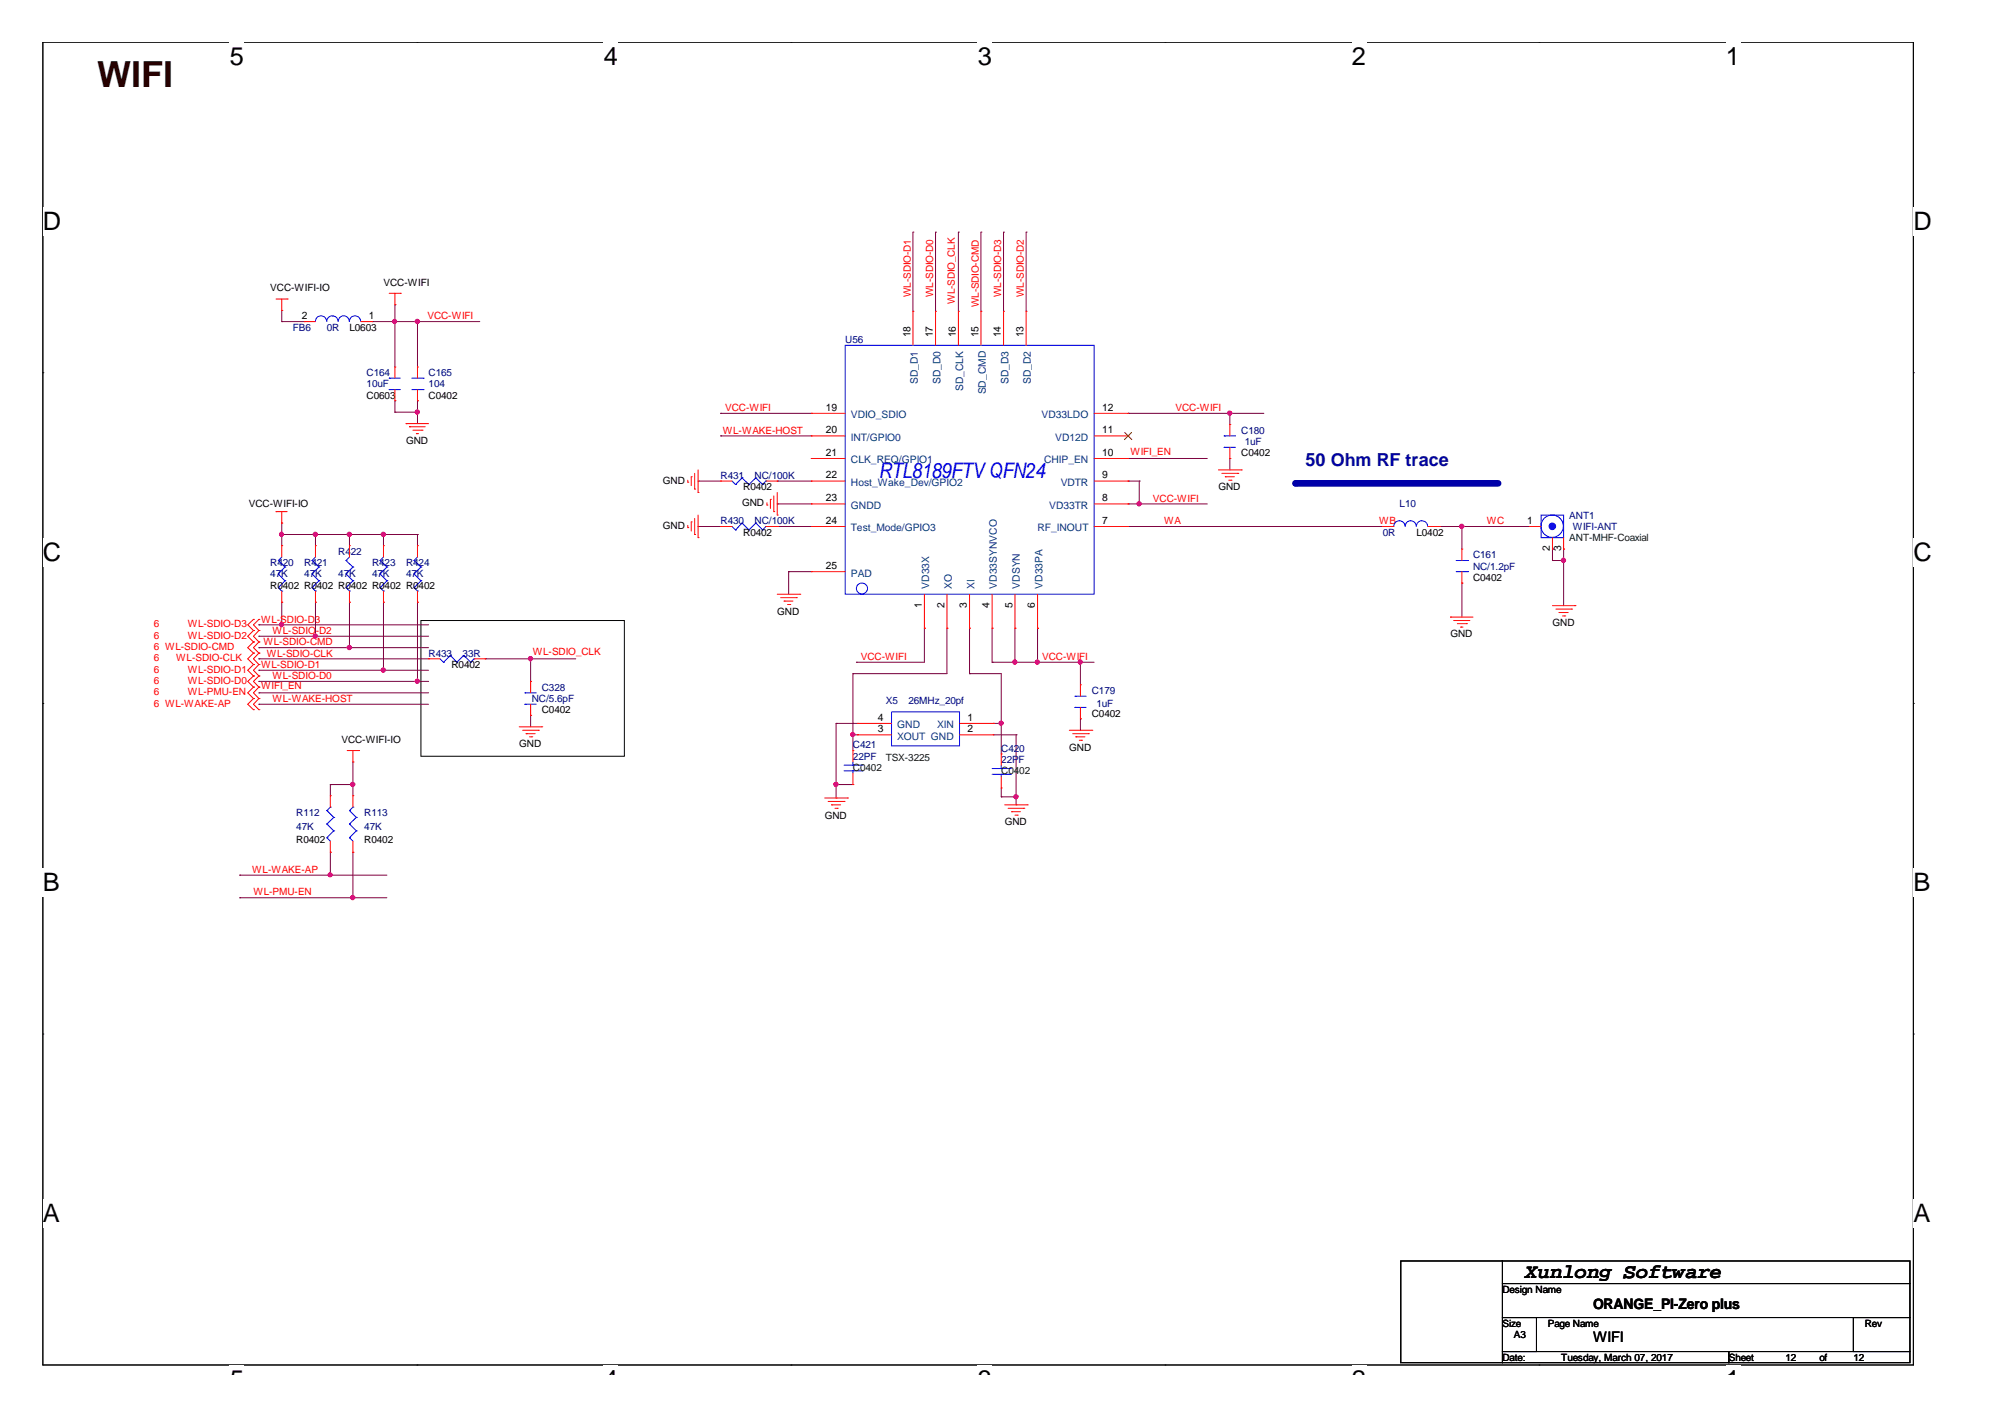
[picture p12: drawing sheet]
<svg xmlns="http://www.w3.org/2000/svg" width="297mm" height="210mm" viewBox="0 0 297 210" stroke-linecap="round" stroke-linejoin="round" font-family="sans-serif">
<path d="M6.3 6.2h277.2v196h-277.2z" fill="none" stroke="#000" stroke-width=".15"/>
<g fill="#fff">
<path d="M34 6.2h2.2v4.3h-2.2z"/>
<path d="M34 202.2h2.2v1.4h-2.2z"/>
</g>
<path d="M61.8 6.2h.1M61.8 202.2h.1" fill="none" stroke="#000" stroke-width=".15"/>
<g fill="#fff">
<path d="M89.5 6.2h2.1v4.3h-2.1z"/>
<path d="M89.5 202.2h2.1v1.4h-2.1z"/>
</g>
<path d="M117.2 6.2h.1M117.2 202.2h.1" fill="none" stroke="#000" stroke-width=".15"/>
<g fill="#fff">
<path d="M144.9 6.2h2.1v4.3h-2.1z"/>
<path d="M144.9 202.2h2.1v1.4h-2.1z"/>
</g>
<path d="M172.6 6.2h.1M172.6 202.2h.1" fill="none" stroke="#000" stroke-width=".15"/>
<g fill="#fff">
<path d="M200.3 6.2h2.1v4.3h-2.1z"/>
<path d="M200.3 202.2h2.1v1.4h-2.1z"/>
</g>
<path d="M228 6.2h.1M228 202.2h.1" fill="none" stroke="#000" stroke-width=".15"/>
<g fill="#fff">
<path d="M255.7 6.2h2.1v4.3h-2.1z"/>
<path d="M255.7 202.2h2.1v1.4h-2.1z"/>
<path d="M6.3 30.7h2.8v4.2h-2.8z"/>
<path d="M283.5 30.7h2.7v4.2h-2.7z"/>
<path d="M6.3 79.7h2.8v4.2h-2.8z"/>
<path d="M283.5 79.7h2.7v4.2h-2.7z"/>
</g>
<path d="M6.3 55.2h.1M283.5 55.2h.1" fill="none" stroke="#000" stroke-width=".15"/>
<g fill="#fff">
<path d="M6.3 128.7h2.6v4.2h-2.6z"/>
<path d="M283.5 128.7h2.5v4.2h-2.5z"/>
</g>
<path d="M6.3 104.2h.1M283.5 104.2h.1" fill="none" stroke="#000" stroke-width=".15"/>
<g fill="#fff">
<path d="M6.3 177.6h2.6v4.3h-2.6z"/>
<path d="M283.5 177.6h2.5v4.3h-2.5z"/>
</g>
<path d="M6.3 153.2h.1M283.5 153.2h.1" fill="none" stroke="#000" stroke-width=".15"/>
<path d="M191.9 71.6h30.1" fill="none" stroke="#0000a0" stroke-width=".97"/>
<circle cx="191.9" cy="71.6" r=".49" fill="#0000a0"/>
<path d="M62.4 91.9h30.1v20.1h-30.1zM207.5 186.8h15.1v15.1h-15.1zM222.6 186.8h60.4v3.3h-60.4zM222.6 190.1h60.4v5.1h-60.4zM222.6 195.2h5v5h-5zM274.6 195.2h8.4v5h-8.4zM222.6 200.2h33.5v1.7h-33.5zM256.1 200.2h26.9v1.7h-26.9z" fill="none" stroke="#000" stroke-width=".15"/>
<g fill="none" stroke="#800040" stroke-width=".15">
<path d="M135.3 34.4h.1M135.3 34.4v11.7M138.6 34.4h.1M138.6 34.4v11.7M142 34.4h.1M142 34.4v11.7M145.3 34.4h.1M145.3 34.4v11.7M148.7 34.4h.1M148.7 34.4v11.7M152 34.4h.1M152 34.4v11.7"/>
<path d="M41.7 46h.1M41.7 47.6h.1M41.7 46v1.6M41.7 47.6h3.4M55.1 47.6h.1M55.1 47.6h16M58.5 59.4h.1M58.5 47.6h.1M58.5 45.1h.1M58.5 45.1v9.3M58.5 59.4v1.7M61.8 47.6h.1"/>
<path d="M61.8 59.4h.1M61.8 47.6v6.8M61.8 59.4v3.4M41.7 77.5h.1M41.7 79.2h.1M41.7 77.5v3.3M41.7 79.2h20.1M46.7 79.2h.1M46.7 79.2v1.6M51.8 79.2h.1M51.8 79.2v1.6M56.8 79.2h.1"/>
<path d="M56.8 79.2v1.6M58.5 61.1h.1M58.5 61.1h3.3M61.8 61.1h.1M61.8 79.2h.1M61.8 79.2v1.6M103.4 78h.1M103.4 71.3h.1M103.4 71.3h3.4M103.4 78h3.4M106.8 61.2h.1M106.8 64.6h.1"/>
<path d="M106.8 61.2h13.4M106.8 64.6h13.4M115.1 78h.1M115.1 71.3h.1M115.1 74.6h.1M115.1 74.6h5.1M115.1 71.3h5.1M115.1 78h5.1M167.1 67.9h.1M167.1 71.3h.1M167.1 74.6h.1M167.1 61.2h.1"/>
<path d="M167.1 61.2h20.1M167.1 67.9h11.8M167.1 74.6h11.8M167.1 71.3h1.7M167.1 78h37.8M168.8 74.6h.1M168.8 71.3h.1M168.8 71.3v3.3M182.2 61.2h.1M182.2 67.9h.1M182.2 61.2v1.7M182.2 67.9v1.7"/>
<path d="M204.9 78h.1M213.2 78h.1M213.2 78h13.4M216.6 78h.1M216.6 78v3.3M38.4 97.6h.1M38.4 92.6h.1M38.4 94.2h.1M38.4 95.9h.1M38.4 99.3h.1M38.4 97.6h25.1M38.4 94.2h25.1"/>
<path d="M38.4 92.6h25.1M38.4 99.3h25.1M38.4 95.9h25.1M41.7 92.6h.1M41.7 89.2h.1M41.7 89.2v3.4M46.7 94.2h.1M46.7 89.2h.1M46.7 89.2v5M51.8 95.9h.1M51.8 89.2h.1M51.8 89.2v6.7"/>
<path d="M56.8 99.3h.1M56.8 89.2h.1M56.8 89.2v10.1M61.8 89.2h.1M61.8 89.2v11.7M71.9 97.6h.1M71.9 97.6h13.4M78.6 97.6h.1M78.6 97.6v3.3M116.8 84.7h.1M116.8 84.7h3.4M116.8 84.7v3.3"/>
<path d="M126.4 99.8h.1M126.4 99.8v11.4M126.9 98.1h.1M136.9 93.1h.1M136.9 93.1v5h-10M140.3 93.1h.1M140.3 93.1v6.7h-13.9M143.6 93.1h.1M143.6 99.8h.1M143.6 93.1v6.7M143.6 99.8h4.7v11.9M147 93.1h.1"/>
<path d="M147 98.1h.1M147 98.1h15.1M147 93.1v5M150.4 93.1h.1M150.4 98.1h.1M150.4 93.1v5M153.7 93.1h.1M153.7 98.1h.1M153.7 93.1v5M160.1 98.1h.1M160.1 98.1v3.3M216.6 86.4h.1"/>
<path d="M216.6 86.4v5M230 81.3h.1M230 83h.1M230 81.3v1.7M230 83h1.6M231.6 83h.1M231.6 81.3h.1M231.6 81.3v8.4M38.4 100.9h.1M38.4 102.6h.1M38.4 104.3h.1M38.4 100.9h25.1"/>
<path d="M38.4 102.6h25.1M38.4 104.3h25.1M48.9 116.2h.1M48.9 116.2v1.7M48.9 116.2h3.4M52.3 116.2h.1M52.3 112.9h.1M52.3 112.9v5M61.8 100.9h.1M78.6 106h.1M78.6 106v1.7M123.9 107.2h.1"/>
<path d="M123.9 116.2h.1M123.9 118.2h.1M123.9 116.2h2.5M123.9 107.2h3.1M123.9 107.2v11M126.4 108.9h.1M126.4 108.9h.6M147.2 107.2h.1M147.2 107.2h1.1M147.2 108.9h3.3M148.3 107.2h.1M148.3 118h.1"/>
<path d="M148.3 116.7v1.3M148.3 118h2.2M150.5 118h.1M150.5 108.9h.1M150.5 119.2h.1M150.5 108.9v10.3M160.1 106.5h.1M160.1 106.5v1.7M35.5 133h.1M35.5 129.6h.1M35.5 133h21.8M35.5 129.6h21.8"/>
<path d="M48.9 126.3h.1M48.9 129.6h.1M48.9 126.3v3.3M52.3 126.3h.1M52.3 133h.1M52.3 126.3v6.7"/>
</g>
<g fill="#f0f" stroke="#f0f" stroke-width=".15">
<circle cx="58.5" cy="47.6" r=".31"/>
<circle cx="61.8" cy="47.6" r=".32"/>
<circle cx="61.8" cy="61" r=".32"/>
<circle cx="52.3" cy="133" r=".32"/>
<circle cx="52.3" cy="116.2" r=".32"/>
<circle cx="48.9" cy="129.6" r=".31"/>
<circle cx="160" cy="98.1" r=".32"/>
<circle cx="168.8" cy="74.6" r=".32"/>
<circle cx="150.3" cy="98.1" r=".32"/>
<circle cx="148.3" cy="107.1" r=".32"/>
<circle cx="126.4" cy="108.8" r=".31"/>
<circle cx="153.7" cy="98.1" r=".32"/>
<circle cx="182.2" cy="61.2" r=".32"/>
<circle cx="216.6" cy="78" r=".32"/>
<circle cx="231.6" cy="83" r=".32"/>
<circle cx="41.7" cy="92.5" r=".31"/>
<circle cx="46.7" cy="94.2" r=".32"/>
<circle cx="51.7" cy="95.9" r=".32"/>
<circle cx="56.8" cy="99.3" r=".32"/>
<circle cx="61.8" cy="100.9" r=".32"/>
<circle cx="41.7" cy="79.2" r=".31"/>
<circle cx="46.7" cy="79.2" r=".32"/>
<circle cx="51.7" cy="79.2" r=".32"/>
<circle cx="56.8" cy="79.2" r=".32"/>
<circle cx="150.5" cy="118" r=".32"/>
<circle cx="123.8" cy="116.2" r=".32"/>
<circle cx="78.6" cy="97.6" r=".32"/>
</g>
<g fill="none" stroke="#f00" stroke-width=".15">
<path d="M40.9 44.3h1.6M41.7 46h.1M41.7 44.3v1.7M42.5 44.3h.1M45.1 47.6h.1M45.1 47.6h1.6M53.5 47.6h1.6M55.1 47.6h.1M57.7 43.4h1.6M58.5 45.1h.1M58.5 54.4h.1M58.5 59.4h.1"/>
<path d="M58.5 43.4v1.7M58.5 54.4v1.6M58.5 57.7v1.7M59.3 43.4h.1M61.8 59.4h.1M61.8 54.4h.1M61.8 54.4v1.6M61.8 57.7v1.7M135.3 46.1h.1M135.3 46.1v5.1M138.6 46.1h.1M138.6 46.1v5.1"/>
<path d="M142 46.1h.1M142 46.1v5.1M145.3 46.1h.1M145.3 46.1v5.1M148.7 46.1h.1M148.7 46.1v5.1M152 46.1h.1M152 46.1v5.1M40.9 75.8h.1M40.9 75.8h1.6M41.7 77.5h.1M41.7 75.8v1.7"/>
<path d="M60.2 62.8h.1M60.2 62.8h3.3M60.7 63.2h.1M60.7 63.2h2.3M61.2 63.7h1.3M61.7 64.2h.1M61.7 64.2h.3M62.5 63.7h.1M101.9 78.2h.1M101.9 71.4h.1M101.9 71.1v.3M101.9 77.8v.4"/>
<path d="M102.4 77.3h.1M102.4 70.6h.1M102.4 70.6v1.3M102.4 77.3v1.4M102.9 79.2h.1M102.9 72.4h.1M102.9 70.1v2.3M102.9 76.8v2.4M103.4 79.6h.1M103.4 73h.1M103.4 69.6v3.4M103.4 76.3v3.3"/>
<path d="M106.8 78h.1M106.8 71.3h.1M106.8 78h1.7M106.8 71.3h1.7M113.5 78h1.6M113.5 71.3h1.6M113.6 74.8h.1M113.6 74.5v.3M114.1 74h.1M114.1 74v1.3M114.6 75.8h.1M114.6 73.5v2.3"/>
<path d="M115.1 76.3h.1M115.1 78h.1M115.1 71.3h.1M115.1 73v3.3M120.2 67.9h.1M120.2 61.2h.1M120.2 64.6h.1M120.2 74.6h.1M120.2 78h.1M120.2 71.3h.1M120.2 78h5M120.2 67.9h5"/>
<path d="M120.2 61.2h5M120.2 64.6h5M120.2 74.6h5M120.2 71.3h5M162.1 78h5M162.1 67.9h5M162.1 61.2h5M162.1 64.6h5M162.1 74.6h5M162.1 71.3h5M167.1 71.3h.1M167.1 74.6h.1"/>
<path d="M167.1 78h.1M167.1 67.9h.1M167.1 64.6h.1M167.1 61.2h.1M180.5 69.6h3.4M181 70.1h2.4M181.5 70.6h.1M181.5 70.6h1.4M182 71.1h.4M182.2 62.9h.1M182.2 67.9h.1M182.2 62.9v1.7"/>
<path d="M182.2 66.3v1.6M182.4 71.1h.1M183.4 70.1h.1M183.9 69.6h.1M204.9 78h.1M204.9 78h1.6M211.5 78h1.7M213.2 78h.1M226.6 78h.1M226.6 78h1.7M230 79.6v1.7M231.6 79.6v1.7"/>
<path d="M37.5 91.8h.1M37.5 93.4h.1M37.5 95.1h.1M37.5 96.7h.1M37.5 98.4h.1M37.5 91.8l-.8 .8 .8 .8M37.5 93.4l-.8 .8 .8 .9M37.5 95.1l-.8 .8 .8 .8M37.5 96.7l-.8 .9 .8 .8M37.5 98.4l-.8 .9 .8 .8M38.4 91.8h.1M38.4 93.4h.1"/>
<path d="M38.4 95.1h.1M38.4 96.7h.1M38.4 98.4h.1M38.4 91.8l-.9 .8 .9 .8M38.4 93.4l-.9 .8 .9 .9M38.4 95.1l-.9 .8 .9 .8M38.4 96.7l-.9 .9 .9 .8M38.4 98.4l-.9 .9 .9 .8M41.7 80.8h.1M41.7 89.2h.1M41.7 80.8v1.7M41.7 87.6v1.6"/>
<path d="M46.7 80.8h.1M46.7 89.2h.1M46.7 80.8v1.7M46.7 87.6v1.6M51.8 80.8h.1M51.8 89.2h.1M51.8 80.8v1.7M51.8 87.6v1.6M56.8 80.8h.1M56.8 89.2h.1M56.8 80.8v1.7M56.8 87.6v1.6"/>
<path d="M61.8 80.8h.1M61.8 89.2h.1M61.8 80.8v1.7M61.8 87.6v1.6M63.5 97.6h.1M63.5 97.6h1.7M70.2 97.6h1.7M71.9 97.6h.1M115.1 88h3.4M115.7 88.5h2.3M116.2 89h.1M116.2 89h1.3"/>
<path d="M116.7 89.5h.3M117 89.5h.1M118 88.5h.1M118.5 88h.1M120.2 84.7h.1M120.2 84.7h5M136.9 93.1h.1M136.9 88v5.1M140.3 93.1h.1M140.3 88v5.1M143.6 93.1h.1M143.6 88v5.1"/>
<path d="M147 93.1h.1M147 88v5.1M150.4 93.1h.1M150.4 88v5.1M153.7 93.1h.1M153.7 88v5.1M214.9 91.4h.1M214.9 91.4h3.3M215.4 91.9h.1M215.4 91.9h2.4M215.9 92.4h1.4M216.4 92.9h.1"/>
<path d="M216.4 92.9h.3M216.6 86.4h.1M216.6 81.3h.1M216.6 81.3v1.7M216.6 84.7v1.7M217.3 92.4h.1M230 81.3h.1M230 89.7h3.3M230.5 90.2h2.3M231 90.7h.1M231 90.7h1.3M231.5 91.2h.3"/>
<path d="M231.6 81.3h.1M231.8 91.2h.1M232.8 90.2h.1M233.3 89.7h.1M37.5 101.8h.1M37.5 103.5h.1M37.5 105.1h.1M37.5 100.1h.1M37.5 101.8l-.8 .8 .8 .9M37.5 103.5l-.8 .8 .8 .8M37.5 100.1l-.8 .8 .8 .9M38.4 101.8h.1"/>
<path d="M38.4 103.5h.1M38.4 105.1h.1M38.4 100.1h.1M38.4 101.8l-.9 .8 .9 .9M38.4 103.5l-.9 .8 .9 .8M38.4 100.1l-.9 .8 .9 .9M48.9 117.9h.1M48.9 117.9v1.7M51.4 111.2h1.7M52.3 112.9h.1M52.3 117.9h.1M52.3 111.2v1.7"/>
<path d="M52.3 117.9v1.7M53.1 111.2h.1M76.9 107.7h3.4M77.4 108.2h2.4M77.9 108.7h.1M77.9 108.7h1.4M78.4 109.1h.4M78.6 100.9h.1M78.6 106h.1M78.6 100.9v1.7M78.6 104.3v1.7M78.8 109.1h.1"/>
<path d="M79.8 108.2h.1M80.3 107.7h.1M122.2 118.2h3.4M122.7 118.7h2.4M123.2 119.2h.1M123.2 119.2h1.3M123.7 119.7h.3M124 119.7h.1M125.1 118.7h.1M125.6 118.2h.1M126.4 116.2h.1M126.4 111.2h.1"/>
<path d="M126.4 111.2v1.7M126.4 114.5v1.7M127 108.9h.1M127 107.2h.1M127 107.2h5.1M127 108.9h5.1M142.2 107.2h5M142.2 108.9h5M147.2 107.2h.1M147.2 108.9h.1M148.3 116.7h.1M148.3 111.7h.1"/>
<path d="M148.3 111.7v1.6M148.3 115v1.7M148.8 119.2h3.4M149.4 119.7h2.3M151.7 119.7h.1M152.2 119.2h.1M158.4 108.2h3.4M158.9 108.7h2.3M159.4 109.1h.1M159.4 109.1h1.3M159.9 109.7h.3M160.1 101.4h.1"/>
<path d="M160.1 106.5h.1M160.1 101.4v1.7M160.1 104.8v1.7M160.2 109.7h.1M161.2 108.7h.1M161.8 108.2h.1M48.9 126.3h.1M48.9 124.6v1.7M52.3 126.3h.1M52.3 124.6v1.7M149.9 120.2h.1M149.9 120.2h1.3"/>
<path d="M150.4 120.7h.3M150.7 120.7h.1"/>
</g>
<g fill="none" stroke="#00f" stroke-width=".15">
<path d="M46.7 47.6a.83 .83 0 0 1 .9-.8 .83 .83 0 0 1 .8 .8M48.4 47.6a.83 .83 0 0 1 .9-.8 .83 .83 0 0 1 .8 .8M50.1 47.6a.8 .8 0 0 1 .8-.8 .8 .8 0 0 1 .8 .8M51.8 47.6a.83 .83 0 0 1 .8-.8 .83 .83 0 0 1 .8 .8M57.7 56h.1M57.7 57.7h.1M57.7 57.7h1.6M57.7 56h1.6M61 57.7h1.7M61 56h1.7M62.7 57.7h.1M62.7 56h.1"/>
<path d="M125.2 51.2h36.9v36.8h-36.9zM108.5 78l.5 .5M108.5 71.3l.5 .5M109 78.5h.1M109 71.8h.1M109.9 77.5h.1M109.9 70.8h.1M109.9 77.5l-.9 1M109.9 77.5l1.1 1M109.9 70.8l-.9 1M109.9 70.8l1.1 1M111 78.5h.1"/>
<path d="M111 71.8h.1M112 77.5h.1M112 70.8h.1M112 77.5l-1 1M112 77.5l1 1M112 70.8l-1 1M112 70.8l1 1M113 78.5h.1M113 71.8h.1M113.5 78h.1M113.5 71.3h.1M113.5 78l-.5 .5"/>
<path d="M113.5 71.3l-.5 .5M181.4 64.6h.1M181.4 66.3h.1M181.4 64.6h1.6M181.4 66.3h1.6M206.5 77.9a.83 .83 0 0 1 .8-.8 .83 .83 0 0 1 .9 .8M208.2 77.9a.8 .8 0 0 1 .8-.8 .8 .8 0 0 1 .8 .8M209.8 77.9a.83 .83 0 0 1 .9-.8 .83 .83 0 0 1 .8 .8M228.3 76.3h3.3v3.3h-3.3zM41.2 83h.1M41.2 85h.1M41.2 87.1h.1"/>
<path d="M41.2 83l1 1M41.2 85l1 1M41.2 87.1l.5 .5M41.7 87.6h.1M41.7 82.5l-.5 .5M42.2 84h.1M42.2 86h.1M42.2 84l-1 1M42.2 86l-1 1.1M46.2 83h.1M46.2 85h.1M46.2 87.1h.1"/>
<path d="M46.2 83l1 1M46.2 85l1 1M46.2 87.1l.5 .5M46.7 87.6h.1M46.7 82.5l-.5 .5M47.2 84h.1M47.2 86h.1M47.2 84l-1 1M47.2 86l-1 1.1M51.3 83h.1M51.3 85h.1M51.3 87.1h.1"/>
<path d="M51.3 83l1 1M51.3 85l1 1M51.3 87.1l.5 .5M51.8 87.6h.1M51.8 82.5l-.5 .5M52.3 84h.1M52.3 86h.1M52.3 84l-1 1M52.3 86l-1 1.1M56.3 83h.1M56.3 85h.1M56.3 87.1h.1"/>
<path d="M56.3 83l1 1M56.3 85l1 1M56.3 87.1l.5 .5M56.8 87.6h.1M56.8 82.5l-.5 .5M57.3 84h.1M57.3 86h.1M57.3 84l-1 1M57.3 86l-1 1.1M61.3 83h.1M61.3 85h.1M61.3 87.1h.1"/>
<path d="M61.3 83l1.1 1M61.3 85l1.1 1M61.3 87.1l.5 .5M61.8 87.6h.1M61.8 82.5l-.5 .5M62.4 84h.1M62.4 86h.1M62.4 84l-1.1 1M62.4 86l-1.1 1.1M65.2 97.6l.5 .5M65.7 98.1h.1M66.7 97.1h.1"/>
<path d="M66.7 97.1l-1 1M66.7 97.1l1 1M67.7 98.1h.1M68.7 97.1h.1M68.7 97.1l-1 1M68.7 97.1l1 1M69.7 98.1h.1M70.2 97.6h.1M70.2 97.6l-.5 .5M215.7 84.7h1.7M215.7 83h1.7M217.4 84.7h.1"/>
<path d="M217.4 83h.1M48.9 119.6h.1M48.9 119.6l-.5 .5M52.3 119.6h.1M52.3 119.6l-.5 .5M77.8 102.6h.1M77.8 104.3h.1M77.8 102.6h1.7M77.8 104.3h1.7M125.1 113.3h2.6M125.1 114.2h2.6M126.4 114.2h.1"/>
<path d="M126.4 113.3h.1M126.4 112.9v.4M126.4 114.2v.3M127.7 113.3h.1M127.7 114.2h.1M132.1 105.5h10.1v5h-10.1zM147 113.8h2.7M147 114.7h2.7M148.3 114.7h.1M148.3 113.8h.1M148.3 113.3v.5M148.3 114.7v.3"/>
<path d="M149.7 113.8h.1M149.7 114.7h.1M159.3 103.1h.1M159.3 104.8h.1M159.3 103.1h1.6M159.3 104.8h1.6M48.4 124.1h.1M48.4 122.1h.1M48.4 120.1h.1M48.4 124.1l.5 .5M48.4 122.1l1 1M48.4 120.1l1 1"/>
<path d="M49.4 123.1h.1M49.4 121.1h.1M49.4 123.1l-1 1M49.4 121.1l-1 1M51.8 124.1h.1M51.8 122.1h.1M51.8 120.1h.1M51.8 124.1l.5 .5M51.8 122.1l1 1M51.8 120.1l1 1M52.8 123.1h.1M52.8 121.1h.1"/>
<path d="M52.8 123.1l-1 1M52.8 121.1l-1 1"/>
<circle cx="230" cy="77.9" r="1.65"/>
<circle cx="127.7" cy="87.2" r=".82"/>
</g>
<path d="M166.6 64.1l1.1 1M167.6 64.1l-1 1" fill="none" stroke="#804000" stroke-width=".15"/>
<circle cx="230" cy="78" r=".49" fill="#00f" stroke="#00f" stroke-width=".15"/>
<text font-size="5.3" fill="#400000" x="14.4" y="12.8">WIFI</text>
<g font-size="3.8">
<text x="34" y="9.6">5</text>
<text x="89.5" y="9.6">4</text>
<text x="144.9" y="9.6">3</text>
<text x="200.3" y="9.6">2</text>
<text x="255.7" y="9.6">1</text>
<text x="6.3" y="34.1">D</text>
<text x="283.5" y="34.1">D</text>
<text x="6.3" y="83.1">C</text>
<text x="283.5" y="83.1">C</text>
<text x="6.3" y="132.1">B</text>
<text x="283.5" y="132.1">B</text>
<text x="6.3" y="181">A</text>
<text x="283.5" y="181">A</text>
<text x="34" y="205.6">5</text>
<text x="89.5" y="205.6">4</text>
<text x="144.9" y="205.6">3</text>
<text x="200.3" y="205.6">2</text>
<text x="255.7" y="205.6">1</text>
</g>
<text font-size="3.2" fill="#00f" x="130.2" y="70.8">RTL8189FTVQFN24</text>
<text font-size="3" x="226" y="189.4">Xunlong Software</text>
<text font-size="2.7" fill="#000080" x="193.4" y="69.1">50 Ohm RF trace</text>
<g font-size="2.2">
<text x="236" y="193.9">ORANGE_PI-Zero plus</text>
<text x="236" y="198.9">WIFI</text>
</g>
<g font-size="1.5">
<text x="40" y="43.2">VCC-WIFI-IO</text>
<text x="44.7" y="47.3">2</text>
<text x="54.7" y="47.3">1</text>
<text x="56.8" y="42.3">VCC-WIFI</text>
<text x="51.8" y="49">L0603</text>
<text x="134.9" y="50" transform="rotate(-90 134.9 50)">18</text>
<text x="138.2" y="50" transform="rotate(-90 138.2 50)">17</text>
<text x="141.6" y="50" transform="rotate(-90 141.6 50)">16</text>
<text x="144.9" y="50" transform="rotate(-90 144.9 50)">15</text>
<text x="148.3" y="50" transform="rotate(-90 148.3 50)">14</text>
<text x="151.6" y="50" transform="rotate(-90 151.6 50)">13</text>
<text x="54.3" y="59.1">C0603</text>
<text x="63.5" y="59.1">C0402</text>
<text x="60.2" y="65.8">GND</text>
<text x="122.3" y="60.8">19</text>
<text x="122.3" y="64.2">20</text>
<text x="163.3" y="64.2">11</text>
<text x="163.3" y="60.8">12</text>
<text x="98.2" y="71.6">GND</text>
<text x="122.3" y="67.5">21</text>
<text x="122.3" y="70.9">22</text>
<text x="163.3" y="70.9">9</text>
<text x="163.3" y="67.5">10</text>
<text x="183.9" y="67.6">C0402</text>
<text x="36.9" y="75.2">VCC-WIFI-IO</text>
<text x="109.9" y="75">GND</text>
<text x="110.1" y="72.6">R0402</text>
<text x="122.3" y="74.3">23</text>
<text x="122.3" y="77.6">24</text>
<text x="163.3" y="77.6">7</text>
<text x="163.3" y="74.3">8</text>
<text x="180.5" y="72.6">GND</text>
<text x="226.3" y="77.6">1</text>
<text x="98.2" y="78.3">GND</text>
<text x="110.1" y="79.3">R0402</text>
<text x="209.8" y="79.3">L0402</text>
<text x="229.6" y="81.7" transform="rotate(-90 229.6 81.7)">2</text>
<text x="231.3" y="81.7" transform="rotate(-90 231.3 81.7)">3</text>
<text x="40" y="87.2">R0402 R0402 R0402 R0402 R0402</text>
<text x="122.3" y="84.3">25</text>
<text x="218.2" y="86">C0402</text>
<text x="115.1" y="91.1">GND</text>
<text x="136.6" y="90.1" transform="rotate(-90 136.6 90.1)">1</text>
<text x="139.9" y="90.1" transform="rotate(-90 139.9 90.1)">2</text>
<text x="143.3" y="90.1" transform="rotate(-90 143.3 90.1)">3</text>
<text x="146.6" y="90.1" transform="rotate(-90 146.6 90.1)">4</text>
<text x="150" y="90.1" transform="rotate(-90 150 90.1)">5</text>
<text x="153.3" y="90.1" transform="rotate(-90 153.3 90.1)">6</text>
<text x="214.9" y="94.4">GND</text>
<text x="230" y="92.8">GND</text>
<text x="66.9" y="98.9">R0402</text>
<text x="80.3" y="105.7">C0402</text>
<text x="130" y="106.8">4</text>
<text x="143.3" y="106.8">1</text>
<text x="161.8" y="106.1">C0402</text>
<text x="50.6" y="110">VCC-WIFI-IO</text>
<text x="76.9" y="110.7">GND</text>
<text x="130" y="108.5">3</text>
<text x="143.3" y="108.5">2</text>
<text x="158.4" y="111.2">GND</text>
<text x="43.9" y="124.9">R0402</text>
<text x="54" y="124.9">R0402</text>
<text x="122.2" y="121.3">GND</text>
<text x="148.8" y="122.3">GND</text>
<text x="222.6" y="191.5">Design Name</text>
<text x="222.6" y="196.5">Size</text>
<text x="229.3" y="196.5">Page Name</text>
<text x="276.3" y="196.5">Rev</text>
<text x="222.6" y="201.6">Date:</text>
<text x="224.3" y="198.2">A3</text>
<text x="231.3" y="201.6">Tuesday, March 07, 2017</text>
<text x="256.1" y="201.6">Sheet</text>
<text x="264.5" y="201.6">12</text>
<text x="269.5" y="201.6">of</text>
<text x="274.6" y="201.6">12</text>
</g>
<g font-size="1.5" fill="#f00">
<text x="63.3" y="47.3">VCC-WIFI</text>
<text x="134.9" y="44" transform="rotate(-90 134.9 44)">WL-SDIO-D1</text>
<text x="138.3" y="44" transform="rotate(-90 138.3 44)">WL-SDIO-D0</text>
<text x="141.4" y="45" transform="rotate(-90 141.4 45)">WL-SDIO_CLK</text>
<text x="145" y="45.5" transform="rotate(-90 145 45.5)">WL-SDIO-CMD</text>
<text x="148.3" y="44" transform="rotate(-90 148.3 44)">WL-SDIO-D3</text>
<text x="151.7" y="44" transform="rotate(-90 151.7 44)">WL-SDIO-D2</text>
<text x="107.1" y="64.2">WL-WAKE-HOST</text>
<text x="107.4" y="60.9">VCC-WIFI</text>
<text x="174.2" y="60.9">VCC-WIFI</text>
<text x="167.5" y="67.4">WIFI_EN</text>
<text x="170.8" y="74.3">VCC-WIFI</text>
<text x="172.5" y="77.7">WA</text>
<text x="204.3" y="77.7">WB</text>
<text x="220.3" y="77.7">WC</text>
<text x="22.8" y="92.9">6</text>
<text x="22.8" y="94.6">6</text>
<text x="27.8" y="92.9">WL-SDIO-D3</text>
<text x="27.8" y="94.6">WL-SDIO-D2</text>
<text x="38.7" y="92.2">WL-SDIO-D3</text>
<text x="39" y="95.6">WL-SDIO-CMD</text>
<text x="40.4" y="93.9">WL-SDIO</text>
<text x="46.8" y="93.9">-D2</text>
<text x="22.8" y="96.3">6 WL-SDIO-CMD</text>
<text x="22.8" y="97.9">6</text>
<text x="22.8" y="99.6">6</text>
<text x="22.8" y="101.3">6</text>
<text x="26.1" y="97.9">WL-SDIO-CLK</text>
<text x="27.8" y="99.6">WL-SDIO-D1</text>
<text x="27.8" y="101.3">WL-SDIO-D0</text>
<text x="38.7" y="98.9">WL-SDIO-D1</text>
<text x="39.5" y="97.3">WL-SDIO-CLK</text>
<text x="40.4" y="100.6">WL-SDIO-D0</text>
<text x="79" y="97">WL-SDIO_CLK</text>
<text x="127.6" y="97.8">VCC-WIFI</text>
<text x="154.4" y="97.8">VCC-WIFI</text>
<text x="22.8" y="103">6</text>
<text x="22.8" y="104.7">6 WL-WAKE-AP</text>
<text x="27.8" y="103">WL-PMU-EN</text>
<text x="38.7" y="102.1">WIFI_EN</text>
<text x="40.4" y="104">WL-WAKE-HOST</text>
<text x="37.4" y="129.3">WL-WAKE-AP</text>
<text x="37.5" y="132.6">WL-PMU-EN</text>
</g>
<g font-size="1.5" fill="#000080">
<text x="43.4" y="49">FB6</text>
<text x="48.4" y="49">0R</text>
<text x="125.2" y="50.9">U56</text>
<text x="54.3" y="55.7">C164</text>
<text x="54.3" y="57.4">10uF</text>
<text x="63.5" y="55.7">C165</text>
<text x="63.5" y="57.4">104</text>
<text x="183.9" y="64.2">C180</text>
<text x="184.4" y="65.9">1uF</text>
<text x="106.8" y="71">R431</text>
<text x="111.8" y="71">NC/100K</text>
<text x="106.8" y="77.7">R430</text>
<text x="111.8" y="77.7">NC/100K</text>
<text x="207.3" y="75.2">L10</text>
<text x="232.5" y="76.8">ANT1</text>
<text x="40" y="83.9">R420</text>
<text x="45.1" y="83.9">R421</text>
<text x="50.1" y="82.2">R422</text>
<text x="55.1" y="83.9">R423</text>
<text x="60.2" y="83.9">R424</text>
<text x="204.9" y="79.3">0R</text>
<text x="218.2" y="82.7">C161</text>
<text x="233" y="78.5">WIFI-ANT</text>
<text x="40" y="85.5">47K</text>
<text x="45.1" y="85.5">47K</text>
<text x="50.1" y="85.5">47K</text>
<text x="55.1" y="85.5">47K</text>
<text x="60.2" y="85.5">47K</text>
<text x="218.2" y="84.4">NC/1.2pF</text>
<text x="63.5" y="97.3">R433</text>
<text x="68.5" y="97.3">33R</text>
<text x="78.8" y="104">NC/5.6pF</text>
<text x="80.3" y="102.3">C328</text>
<text x="131.2" y="104.3">X5</text>
<text x="134.6" y="104.3">26MHz_20pf</text>
<text x="161.8" y="102.8">C179</text>
<text x="162.4" y="104.7">1uF</text>
<text x="126.4" y="110.8">C421</text>
<text x="126.4" y="112.5">22PF</text>
<text x="148.3" y="111.4">C420</text>
<text x="148.3" y="113">22PF</text>
<text x="43.9" y="120.9">R112</text>
<text x="43.9" y="122.9">47K</text>
<text x="54" y="120.9">R113</text>
<text x="54" y="122.9">47K</text>
</g>
<g font-size="1.5" fill="#004080">
<text x="136" y="56.9" transform="rotate(-90 136 56.9)">SD_D1</text>
<text x="139.3" y="56.9" transform="rotate(-90 139.3 56.9)">SD_D0</text>
<text x="142.7" y="57.9" transform="rotate(-90 142.7 57.9)">SD_CLK</text>
<text x="146" y="58.4" transform="rotate(-90 146 58.4)">SD_CMD</text>
<text x="149.4" y="56.9" transform="rotate(-90 149.4 56.9)">SD_D3</text>
<text x="152.7" y="56.9" transform="rotate(-90 152.7 56.9)">SD_D2</text>
<text x="126.1" y="61.9">VDIO_SDIO</text>
<text x="126.1" y="65.3">INT/GPIO0</text>
<text x="154.3" y="61.9">VD33LDO</text>
<text x="156.3" y="65.3">VD12D</text>
<text x="126.1" y="68.6">CLK_REQ/GPIO1</text>
<text x="126.1" y="72">Host_Wake_Dev/GPIO2</text>
<text x="154.7" y="68.6">CHIP_EN</text>
<text x="157.1" y="72">VDTR</text>
<text x="126.1" y="75.4">GNDD</text>
<text x="155.4" y="75.4">VD33TR</text>
<text x="126.1" y="78.7">Test_Mode/GPIO3</text>
<text x="153.7" y="78.7">RF_INOUT</text>
<text x="126.1" y="85.4">PAD</text>
<text x="137.7" y="87.2" transform="rotate(-90 137.7 87.2)">VD33X</text>
<text x="141" y="87.2" transform="rotate(-90 141 87.2)">XO</text>
<text x="144.4" y="87.2" transform="rotate(-90 144.4 87.2)">XI</text>
<text x="147.7" y="87.2" transform="rotate(-90 147.7 87.2)">VD33SYNVCO</text>
<text x="151.1" y="87.2" transform="rotate(-90 151.1 87.2)">VDSYN</text>
<text x="154.4" y="87.2" transform="rotate(-90 154.4 87.2)">VD33PA</text>
<text x="132.9" y="107.9">GND</text>
<text x="138.9" y="107.9">XIN</text>
<text x="132.9" y="109.6">XOUT GND</text>
</g>
<g font-size="1.5" fill="#004000">
<text x="232.5" y="80.2">ANT-MHF-Coaxial</text>
<text x="131.2" y="112.7">TSX-3225</text>
<text x="126.4" y="114.2">C0402</text>
<text x="148.3" y="114.7">C0402</text>
</g>
</svg>
